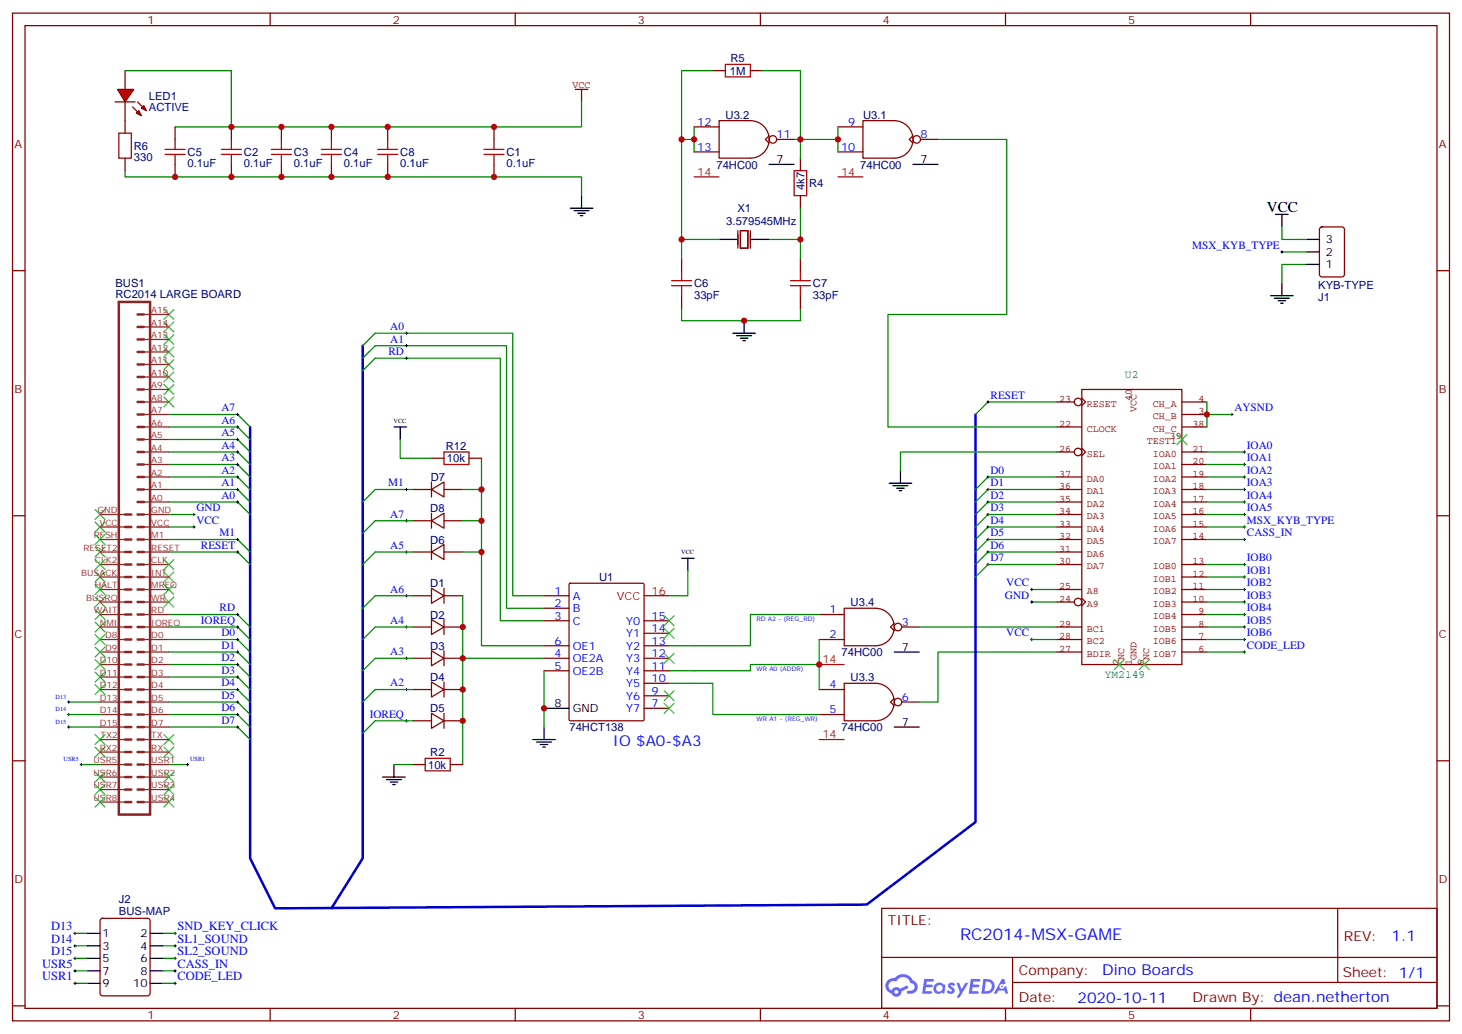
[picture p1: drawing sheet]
<svg xmlns="http://www.w3.org/2000/svg" width="412mm" height="292mm" viewBox="0 0 412 292" stroke-linecap="round" stroke-linejoin="round" font-family="sans-serif">
<g fill="none" stroke="#870000" stroke-width=".35">
<path d="M3.5 3.7h405.4v284.3h-405.4zM7.1 7.2h398.2v277.3h-398.2zM76.2 3.7v3.5M145.3 3.7v3.5M214.5 3.7v3.5M283.6 3.7v3.5M352.8 3.7v3.5M3.5 76.4h3.6M405.3 76.4h3.6M3.5 145.5h3.6M405.3 145.5h3.6M3.5 214.7h3.6"/>
<path d="M405.3 214.7h3.6M248.7 256.3h156.6v28.2h-156.6zM377.3 256.3v20.9M248.7 270.1h156.5M285.6 277.2h119.6M285.6 270.1v14.2M3.5 283.8h3.6M76.2 284.5v3.5M145.3 284.5v3.5M214.5 284.5v3.5M283.6 284.5v3.5M352.8 284.5v3.5"/>
<path d="M405.3 283.8h3.6"/>
</g>
<g fill="#5487ff">
<path d="M267.7 277.5a1.22 1.22 0 0 1 1.7 .2l-.4 .6a.47 .47 0 0 0-.3-.4 .47 .47 0 0 0-.5 .2v.1a1.23 1.23 0 0 1 .8 1.9 1.44 1.44 0 0 1-2-.2l.5-.6 .7 .5a.29 .29 0 0 0 .3-.3 .29 .29 0 0 0-.2-.3 1.04 1.04 0 0 1-.6-1.7z"/>
<path d="M260.7 276.2h2.4l.3 .2-.2 .5-1.8 .1-.1 .8h1.5l.3 .4-.3 .4h-1.6l-.2 1.1h1.7l.2 .3-.2 .3-2.6 .1z"/>
<path d="M273.8 276.2h2.4l.3 .2-.1 .5-1.8 .1-.2 .8h1.6l.3 .4-.4 .4-1.6-.1-.1 1.1 1.7 .1 .2 .3-.2 .3-2.6 .1z"/>
<path d="M282.6 276.2h.7l.3 1.3-.6 .3a.69 .69 0 0 0-1 .3 .69 .69 0 0 0 .4 .9 .69 .69 0 0 0 .9-.6l.5-.2 .6 2.2h-.8l-.2-.9h-1.8l-.5 .9h-.8z"/>
<path d="M269.8 277.3h.8l.6 1.8 1.1-1.8h.9l-2.6 4.2h-.8l.9-1.5z"/>
<path d="M277.4 276.2l-.6 4.2h1.3a2.11 2.11 0 0 0 2.5-2.1 2.11 2.11 0 0 0-2.5-2.1zM278.1 277a1.39 1.39 0 0 1 1.7 1.4 1.39 1.39 0 0 1-1.8 1.2h-.3z"/>
<path d="M263.7 277.8a1.54 1.54 0 0 0-.1 2.2 1.54 1.54 0 0 0 2.2 .1l.6 .3 .3-2.3-.2-.3h-.4a1.49 1.49 0 0 0-2.4 0zM264 278.8a.94 .94 0 0 1 1.8 0 .94 .94 0 0 1-1.8 0z"/>
<path d="M250.4 276.6a2.18 2.18 0 0 0 1.1 3.7 1.44 1.44 0 0 0 1.6 .9 1.44 1.44 0 0 0 1.2-1.4l2-1.1-.5-.7-1.9 1a1.47 1.47 0 0 0-2.4 .4 1.39 1.39 0 0 1-.7-1.9 1.39 1.39 0 0 1 2-.5 2.12 2.12 0 0 1 2.2-1.3 2.12 2.12 0 0 1 1.9 1.7 1.14 1.14 0 0 1 1.1 1.4 1.14 1.14 0 0 1-1.7 .7 .43 .43 0 0 0-.5 .4 .43 .43 0 0 0 .4 .5 1.98 1.98 0 0 0 2.5-1.2 1.98 1.98 0 0 0-1.2-2.6 3.1 3.1 0 0 0-5.3-.6l-.9 .1zM252.3 279.9a.55 .55 0 0 1 1.1 0 .55 .55 0 0 1-1.1 0z"/>
<circle cx="282.6" cy="278.3" r=".26"/>
</g>
<g fill="none" stroke="#870000" stroke-width=".35">
<path d="M116.4 146.9h5.3M116.4 155.8h5.3M121.7 146.9l3.5-2.1v4.2zM121.7 155.8l3.5-2.2v4.3zM121.7 144.8v4.2M121.7 153.6v4.3M125.2 146.9h5.3M125.2 155.8h5.3M116.4 168.1h5.3M116.4 176.9h5.3M121.7 166l3.5 2.1-3.5 2.1zM121.7 174.8l3.5 2.1-3.5 2.1z"/>
<path d="M125.2 168.1h5.3M125.2 176.9h5.3M125.2 166v4.2M125.2 174.8v4.2M153.5 168.1h7M153.5 171.6h7M153.5 175.2h7M160.6 164.7l.3-.1h20.4l.3 .1 .1 38.3-.2 .3-20.6 .1-.3-.2zM181.7 175.2h7M181.7 178.7h7M231.1 173.4h7M238.1 171.6h8.8a5.3 5.3 0 0 1 5.3 5.3 5.3 5.3 0 0 1-5.3 5.3h-8.8z"/>
<path d="M252.2 175.9l-1 1 1 1.1M254.4 176.9h4.9M116.4 185.7h5.3M116.4 194.6h5.3M121.7 183.6l3.5 2.1-3.5 2.2zM121.7 192.4l3.5 2.2-3.5 2.1zM125.2 185.7h5.3M125.2 194.6h5.3M125.2 183.6v4.3M125.2 192.4v4.3M153.5 185.7h7M153.5 189.3h7"/>
<path d="M153.5 182.2h7M181.7 185.7h7M181.7 189.3h7M181.7 182.2h7M181.7 199.8h7M181.7 196.3h7M181.7 192.8h7M231.1 194.6h7M231.1 180.4h7M238.1 192.8h8.8a5.3 5.3 0 0 1 5.3 5.3 5.3 5.3 0 0 1-5.3 5.3h-8.8zM252.2 197l-1 1.1 1 1M254.4 198.1h4.9"/>
<path d="M116.4 203.4h5.3M121.7 201.3l3.5 2.1-3.5 2.1zM125.2 201.3v4.2M125.2 203.4h5.3M231.1 201.6h7"/>
<circle cx="253.3" cy="176.9" r="1.06"/>
<circle cx="253.3" cy="198.1" r="1.06"/>
</g>
<path d="M192.3 157.5h3.5M194 157.5v3.5M153.5 199.8h7M252.2 184h7.1M150.3 208.7h6.3M151.3 209.4h4.3M152.4 210.1h2.1M153.1 210.8h.7M153.5 205.1v3.6M252.2 205.1h7.1" fill="none" stroke="#000" stroke-width=".35"/>
<path d="M181.7 168.1h7M231.1 187.5h7M231.1 208.7h7" fill="none" stroke="#f00" stroke-width=".35"/>
<g fill="none" stroke="#008700" stroke-width=".35">
<path d="M105.8 94l-3.5 3.5M114.7 94h29.9v74.1h8.9M47.6 116.9h19.4l3.6 3.6M102.3 101.1l3.5-3.6h37.1v74.1h10.6M102.3 104.6l3.5-3.5h35.3v74.1h12.4M298.1 113.4h-19.4l-3.5 3.5M47.6 138.1h19.4l3.6 3.5M47.6 120.5h19.4l3.6 3.5M47.6 124h19.4l3.6 3.5M47.6 127.5h19.4l3.6 3.6M47.6 131.1h19.4l3.6 3.5M47.6 134.6h19.4l3.6 3.5"/>
<path d="M135.8 129.3v52.9h17.7M298.1 134.6h-19.4l-3.5 3.5M298.1 138.1h-19.4l-3.5 3.5M47.6 155.8h19.4l3.6 3.5M47.6 141.6h19.4l3.6 3.6M47.6 145.2h7.1M47.6 148.7h7.1M116.4 155.8h-10.6l-3.5 3.5M116.4 146.9h-10.6l-3.5 3.6M130.5 155.8h5.3M130.5 146.9h5.3M298.1 155.8h-19.4l-3.5 3.5"/>
<path d="M298.1 141.6h-19.4l-3.5 3.6M298.1 145.2h-19.4l-3.5 3.5M298.1 148.7h-19.4l-3.5 3.5M298.1 152.2h-19.4l-3.5 3.6M298.1 159.3h-19.4l-3.5 3.5M47.6 176.9h19.4l3.6 3.5M47.6 173.4h19.4l3.6 3.5M116.4 176.9h-10.6l-3.5 3.5M116.4 168.1h-10.6l-3.5 3.5M130.5 168.1v17.6M194 161v7.1h-5.3M231.1 173.4h-19.4v8.8h-23"/>
<path d="M259.3 176.9h38.8M47.6 194.6h19.4l3.6 3.5M47.6 180.4h19.4l3.6 3.6M47.6 184h19.4l3.6 3.5M47.6 187.5h19.4l3.6 3.5M47.6 191h19.4l3.6 3.6M47.6 198.1h19.4l3.6 3.5M116.4 185.7h-10.6l-3.5 3.6M116.4 194.6h-10.6l-3.5 3.5M130.5 185.7h23M130.5 185.7v30M153.5 189.3v15.8"/>
<path d="M188.7 192.8h12.4v8.8h30M231.1 180.4v7.1h-19.4v1.8h-23M231.1 187.5v7.1M298.1 184h-33.5v14.1h-5.3M47.6 201.6h19.4l3.6 3.5M47.6 205.1h19.4l3.6 3.6M116.4 203.4h-10.6l-3.5 3.5"/>
</g>
<g fill="none" stroke="#000" stroke-width=".28">
<path d="M114.3 94h.7M114.3 97.5h.7M114.7 93.7v.7M114.7 97.2v.7M66.7 116.9h.7M67 116.6v.7M114.3 101.1h.7M114.7 100.7v.7M278.3 113.4h.7M278.7 113.1v.7M66.7 138.1h.7M66.7 134.6h.7"/>
<path d="M66.7 131.1h.7M66.7 127.5h.7M66.7 124h.7M66.7 120.5h.7M67 120.1v.7M67 123.6v.8M67 127.2v.7M67 130.7v.7M67 134.2v.7M67 137.8v.7M278.3 138.1h.7M278.3 134.6h.7"/>
<path d="M278.7 134.2v.7M278.7 137.8v.7M54.3 145.2h.7M54.3 148.7h.7M54.7 144.8v.7M54.7 148.3v.7M66.7 155.8h.7M66.7 141.6h.7M67 141.3v.7M67 155.4v.7M114.3 146.9h.7M114.3 155.8h.7"/>
<path d="M114.7 146.6v.7M114.7 155.4v.7M278.3 155.8h.7M278.3 141.6h.7M278.3 145.2h.7M278.3 148.7h.7M278.3 152.2h.7M278.3 159.3h.7M278.7 141.3v.7M278.7 144.8v.7M278.7 148.3v.7M278.7 151.9v.7"/>
<path d="M278.7 155.4v.7M278.7 158.9v.7M66.7 176.9h.7M66.7 173.4h.7M67 173v.7M67 176.6v.7M114.3 168.1h.7M114.3 176.9h.7M114.7 167.7v.8M114.7 176.6v.7M66.7 194.6h.7M66.7 180.4h.7"/>
<path d="M66.7 184h.7M66.7 187.5h.7M66.7 191h.7M66.7 198.1h.7M67 180.1v.7M67 183.6v.7M67 187.1v.8M67 190.7v.7M67 194.2v.7M67 197.7v.7M114.3 185.7h.7M114.3 194.6h.7"/>
<path d="M114.7 185.4v.7M114.7 194.2v.7M66.7 205.1h.7M66.7 201.6h.7M67 201.3v.7M67 204.8v.7M114.3 203.4h.7M114.7 203v.7"/>
</g>
<g fill="none" stroke="#3c3" stroke-width=".35">
<path d="M46.2 97.9l2.8 2.8M46.2 94.4l2.8 2.8M46.2 90.8l2.8 2.9M46.2 87.3l2.8 2.8M49 97.9l-2.8 2.8M49 94.4l-2.8 2.8M49 90.8l-2.8 2.9M49 87.3l-2.8 2.8M46.2 112l2.8 2.8M46.2 108.5l2.8 2.8M46.2 105l2.8 2.8M46.2 101.4l2.8 2.8"/>
<path d="M49 112l-2.8 2.8M49 108.5l-2.8 2.8M49 105l-2.8 2.8M49 101.4l-2.8 2.8M46.2 164.9l2.8 2.8M46.2 161.4l2.8 2.8M49 164.9l-2.8 2.8M49 161.4l-2.8 2.8M187.3 177.3l2.8 2.8M187.3 173.7l2.8 2.9M190.1 177.3l-2.8 2.8M190.1 173.7l-2.8 2.9"/>
<path d="M187.3 198.4l2.8 2.9M187.3 194.9l2.8 2.8M187.3 184.3l2.8 2.8M190.1 198.4l-2.8 2.9M190.1 194.9l-2.8 2.8M190.1 184.3l-2.8 2.8M46.2 210.8l2.8 2.8M46.2 207.3l2.8 2.8M49 210.8l-2.8 2.8M49 207.3l-2.8 2.8M46.2 221.4l2.8 2.8M49 221.4l-2.8 2.8"/>
</g>
<path d="M102.3 97.5v144.7l-8.8 14.1M275.2 116.9v115.1l-30.7 23.2-166.9 1.1-7-14.1v-121.7" fill="none" stroke="#00c" stroke-width=".71"/>
<circle cx="319.3" cy="187.5" r=".18" fill="#850000"/>
<path d="M333.4 138.1h7M333.4 134.6h7M333.4 159.3h7M333.4 152.2h7M333.4 148.7h7M333.4 145.2h7M333.4 141.6h7M333.4 169.9h7M333.4 166.3h7M333.4 162.8h7" fill="none" stroke="#850000" stroke-width=".35"/>
<circle cx="315.7" cy="187.5" r=".18" fill="#850000"/>
<g fill="none" stroke="#850000" stroke-width=".35">
<path d="M298.1 113.4h4.9M305.2 112.4l1 1-1 1.1M333.4 116.9h7M298.1 127.5h4.9M298.1 120.5h7.1M298.1 138.1h7.1M298.1 134.6h7.1M305.2 126.5l1 1-1 1.1M333.4 131.1h7M333.4 127.5h7M333.4 120.5h7M298.1 159.3h7.1"/>
<path d="M298.1 155.8h7.1M298.1 152.2h7.1M298.1 148.7h7.1M298.1 145.2h7.1M298.1 141.6h7.1M298.1 169.9h4.9M298.1 166.3h7.1M298.1 176.9h7.1M305.2 168.8l1 1.1-1 1M298.1 184h7.1M298.1 180.4h7.1"/>
<circle cx="304.1" cy="113.4" r="1.06"/>
<circle cx="304.1" cy="127.5" r="1.06"/>
<circle cx="304.1" cy="169.9" r="1.06"/>
</g>
<circle cx="333.4" cy="124" r=".18" fill="#850000"/>
<path d="M333.4 113.4h7" fill="none" stroke="#850000" stroke-width=".35"/>
<g fill="#850000">
<circle cx="319.3" cy="109.9" r=".18"/>
<circle cx="322.8" cy="187.5" r=".18"/>
</g>
<path d="M162.3 25.2h3.5M164 25.2v3.6M305.2 109.9h28.2v77.6h-28.2zM333.4 176.9h7M333.4 173.4h7M333.4 184h7M333.4 180.4h7" fill="none" stroke="#850000" stroke-width=".35"/>
<path d="M164 28.8v7h-114.6M264.6 39.3h19.4v49.4h-33.5v31.8h47.6M35.3 48.2v1.7h128.7v5.3M361.6 71.1h7.1M368.7 74.6h-7.1v5.3M105.8 94h8.9M291 169.9h7.1M291 166.3h7.1M291 180.4h7.1M47.6 215.7h5.3" fill="none" stroke="#008700" stroke-width=".35"/>
<g fill="none" stroke="#000" stroke-width=".28">
<path d="M361.2 71.1h.7M361.6 70.7v.7M350.7 148.7h.7M350.7 152.2h.7M351 148.3v.7M351 151.9v.7M290.7 169.9h.7M290.7 166.3h.7M291 166v.7M291 169.5v.7M290.7 180.4h.7M291 180.1v.7"/>
<path d="M350.7 184h.7M351 183.6v.7M52.6 215.7h.7M52.9 215.4v.7"/>
</g>
<g fill="none" stroke="#000" stroke-width=".35">
<path d="M160.9 58.7h6.3M161.9 59.4h4.3M164 55.2v3.5M163 60.1h2.1M163.7 60.9h.7M361.6 79.9v3.5M358.4 83.4h6.4M359.5 84.1h4.2M360.5 84.8h2.2M361.2 85.5h.7M250.8 136.3h6.4M251.9 137.1h4.2"/>
<path d="M252.9 137.8h2.2M253.6 138.5h.8M254 132.8v3.5"/>
</g>
<g fill="none" stroke="#3c3" stroke-width=".35">
<path d="M332 122.6l2.8 2.8M334.8 122.6l-2.8 2.8M26.8 154.3l2.8 2.9M26.8 150.8l2.8 2.8M26.8 147.3l2.8 2.8M26.8 143.8l2.8 2.8M29.6 154.3l-2.8 2.9M29.6 150.8l-2.8 2.8M29.6 147.3l-2.8 2.8M29.6 143.8l-2.8 2.8M26.8 161.4l2.8 2.8M26.8 164.9l2.8 2.8"/>
<path d="M26.8 168.5l2.8 2.8M26.8 172l2.8 2.8M26.8 175.5l2.8 2.8M29.6 161.4l-2.8 2.8M29.6 164.9l-2.8 2.8M29.6 168.5l-2.8 2.8M29.6 172l-2.8 2.8M29.6 175.5l-2.8 2.8M26.8 189.6l2.8 2.8M26.8 193.1l2.8 2.9M29.6 189.6l-2.8 2.8M29.6 193.1l-2.8 2.9"/>
<path d="M26.8 207.3l2.8 2.8M26.8 210.8l2.8 2.8M26.8 217.8l2.8 2.9M29.6 207.3l-2.8 2.8M29.6 210.8l-2.8 2.8M29.6 217.8l-2.8 2.9M26.8 221.4l2.8 2.8M29.6 221.4l-2.8 2.8"/>
</g>
<g fill="none" stroke="#a10000" stroke-width=".35">
<path d="M33.5 37.6h3.5v7h-3.5zM49.4 39.3v2.9M65.3 39.3v2.9M79.4 39.3v2.9M93.5 39.3v2.9M46.6 43.6h5.6M46.6 42.2h5.6M49.4 43.6v2.8M62.4 43.6h5.7M62.4 42.2h5.7M65.3 43.6v2.8M76.6 43.6h5.6"/>
<path d="M76.6 42.2h5.6M79.4 43.6v2.8M90.7 43.6h5.6M90.7 42.2h5.6M93.5 43.6v2.8"/>
</g>
<path d="M35.3 34v3.6M49.4 35.8v3.5M65.3 35.8v3.5M79.4 35.8v3.5M93.5 35.8v3.5M35.3 44.6v3.6M49.4 46.4v3.5M65.3 46.4v3.5M79.4 46.4v3.5M93.5 46.4v3.5" fill="none" stroke="#870000" stroke-width=".35"/>
<g fill="#f00" stroke="#870000" stroke-width=".35">
<path d="M33.2 25.2h4.5l-2.4 3.6z"/>
<path d="M32.5 28.8h5.6z"/>
</g>
<g fill="#870000" stroke="#870000" stroke-width=".35">
<path d="M38.8 28.8l1.4 1.4z"/>
<path d="M37.4 30.2l1.4 1.4z"/>
</g>
<g fill="#f00" stroke="#870000" stroke-width=".35">
<path d="M40.6 29.8l.7 1.4-1.4-.7z"/>
<path d="M38.5 31.9l.7-.7 .7 1.4z"/>
</g>
<g fill="none" stroke="#870000" stroke-width=".35">
<path d="M35.3 19.9v5.3M201.1 19.9h3.5M211.7 19.9h3.5M35.3 28.8v5.2M109.4 35.8v3.5M139.3 35.8v3.5M195.8 35.8h7M202.8 34h8.9a5.3 5.3 0 0 1 5.3 5.3 5.3 5.3 0 0 1-5.3 5.3h-8.9zM217 38.3l-1.1 1 1.1 1.1M219.1 39.3h4.9M236.4 35.8h7M243.4 34h8.8a5.3 5.3 0 0 1 5.3 5.3 5.3 5.3 0 0 1-5.3 5.3h-8.8z"/>
<path d="M257.5 38.3l-1 1 1 1.1M259.6 39.3h5M109.4 46.4v3.5M139.3 46.4v3.5M195.8 42.9h7M225.8 44.6v3.6M225.8 55.2v3.5M236.4 42.9h7M192.3 72.8v3.6M208.1 65.1v4.9M208.8 65.1h2.2v4.9h-2.2zM211.7 65.1v4.9"/>
<path d="M225.8 72.8v3.6M372.4 64.2l.5-.2h5.6l.7 .5v12.9l-.4 .7h-5.9l-.7-.4v-13zM192.3 83.4v3.6M225.8 83.4v3.6M116.4 138.1h5.3M121.7 138.1l3.5-2.1v4.2zM121.7 136v4.2M121.7 129.3h3.5M125.2 138.1h5.3M132.3 129.3h3.5M116.4 215.7h3.5M127 215.7h3.5"/>
<path d="M28.5 259.3l.4-.2h12.7l.7 .4v20.8l-.4 .6-13 .1-.6-.5-.1-20.7z"/>
<circle cx="218" cy="39.3" r="1.06"/>
<circle cx="258.6" cy="39.3" r="1.06"/>
</g>
<g fill="none" stroke="#008700" stroke-width=".35">
<path d="M35.3 19.9h30v15.9M201.1 19.9h-8.8v19.4M215.2 19.9h10.6v19.4h10.6M195.8 35.8v7.1M195.8 39.3h-3.5v28.3M224 39.3h1.8v5.3M236.4 35.8v7.1M225.8 58.7v8.9M202.8 67.6h-10.5v5.2M217 67.6h8.8v5.2M361.6 64v3.6h7.1M192.3 87v3.5h33.5v-3.5"/>
<path d="M340.4 113.4v7.1M340.4 116.9h7.1M112.9 124v5.3h8.8M116.4 138.1h-10.6l-3.5 3.5M130.5 138.1h5.3M298.1 127.5h-44.1v5.3M340.4 127.5h10.6M340.4 131.1h10.6M340.4 134.6h10.6M340.4 138.1h10.6M47.6 152.2h19.4l3.6 3.6M340.4 141.6h10.6"/>
<path d="M340.4 145.2h10.6M340.4 148.7h10.6M340.4 152.2h10.6M340.4 159.3h10.6M340.4 162.8h10.6M340.4 166.3h10.6M340.4 169.9h10.6M340.4 173.4h10.6M340.4 176.9h10.6M19.4 198.1h8.8M340.4 180.4h10.6M340.4 184h10.6"/>
<path d="M19.4 201.6h8.8M19.4 205.1h8.8M22.9 215.7h5.3M111.1 215.7h5.3M21.2 263.3h3.5M21.2 266.9h3.5M21.2 270.4h3.5M21.2 273.9h3.5M21.2 277.5h3.5M45.9 263.3h3.5M45.9 266.9h3.5M45.9 270.4h3.5"/>
<path d="M45.9 273.9h3.5M45.9 277.5h3.5"/>
</g>
<g fill="none" stroke="#000" stroke-width=".28">
<path d="M347.1 116.9h.7M347.5 116.6v.7M114.3 138.1h.7M114.7 137.8v.7M350.7 127.5h.7M350.7 131.1h.7M350.7 134.6h.7M350.7 138.1h.7M351 127.2v.7M351 130.7v.7M351 134.2v.7M351 137.8v.7"/>
<path d="M66.7 152.2h.7M67 151.9v.7M350.7 141.6h.7M350.7 145.2h.7M350.7 159.3h.7M351 141.3v.7M351 144.8v.7M351 158.9v.7M350.7 162.8h.7M350.7 166.3h.7M350.7 169.9h.7M350.7 173.4h.7"/>
<path d="M350.7 176.9h.7M351 162.5v.7M351 166v.7M351 169.5v.7M351 173v.7M351 176.6v.7M19 198.1h.8M19.4 197.7v.7M350.7 180.4h.7M351 180.1v.7M19 205.1h.8M19 201.6h.8"/>
<path d="M19.4 201.3v.7M19.4 204.8v.7M22.6 215.7h.7M22.9 215.4v.7M20.8 266.9h.7M20.8 270.4h.7M20.8 263.3h.7M20.8 273.9h.7M20.8 277.5h.7M21.2 263v.7M21.2 266.5v.7M21.2 270.1v.7"/>
<path d="M21.2 273.6v.7M21.2 277.1v.7M49 266.9h.7M49 270.4h.7M49 263.3h.7M49 273.9h.7M49 277.5h.7M49.4 263v.7M49.4 266.5v.7M49.4 270.1v.7M49.4 273.6v.7M49.4 277.1v.7"/>
</g>
<g fill="none" stroke="#a10000" stroke-width=".35">
<path d="M204.6 18.2h7.1v3.5h-7.1zM109.4 39.3v2.9M139.3 39.3v2.9M106.5 43.6h5.7M106.5 42.2h5.7M109.4 43.6v2.8M136.5 43.6h5.7M136.5 42.2h5.7M139.3 43.6v2.8M224 48.2h3.5v7h-3.5zM189.4 79.2h5.7M192.3 76.4v2.8"/>
<path d="M223 79.2h5.6M225.8 76.4v2.8M189.4 80.6h5.7M192.3 80.6v2.8M223 80.6h5.6M225.8 80.6v2.8M125.2 127.5h7.1v3.6h-7.1zM119.9 214h7.1v3.5h-7.1z"/>
</g>
<g fill="none" stroke="#8c2424" stroke-width=".71">
<path d="M33.5 85.2h8.8v144.6h-8.8zM38.8 95.8h1.8M38.8 92.3h1.8M38.8 88.7h1.8M38.8 99.3h1.8M38.8 102.8h1.8M38.8 106.4h1.8M38.8 109.9h1.8M38.8 113.4h1.8M38.8 116.9h1.8M38.8 120.5h1.8M38.8 131.1h1.8"/>
<path d="M38.8 127.5h1.8M38.8 124h1.8M38.8 138.1h1.8M38.8 134.6h1.8M35.3 145.2h1.7M35.3 148.7h1.7M35.3 152.2h1.7M35.3 155.8h1.7M35.3 159.3h1.7M38.8 141.6h1.8M38.8 145.2h1.8M38.8 148.7h1.8"/>
<path d="M38.8 152.2h1.8M38.8 155.8h1.8M38.8 159.3h1.8M35.3 166.3h1.7M35.3 162.8h1.7M35.3 173.4h1.7M35.3 169.9h1.7M35.3 176.9h1.7M38.8 166.3h1.8M38.8 162.8h1.8M38.8 173.4h1.8M38.8 169.9h1.8"/>
<path d="M38.8 176.9h1.8M35.3 180.4h1.7M35.3 184h1.7M35.3 187.5h1.7M35.3 191h1.7M35.3 198.1h1.7M35.3 194.6h1.7M38.8 180.4h1.8M38.8 184h1.8M38.8 187.5h1.8M38.8 191h1.8M38.8 198.1h1.8"/>
<path d="M38.8 194.6h1.8M35.3 201.6h1.7M35.3 208.7h1.7M35.3 205.1h1.7M35.3 212.2h1.7M35.3 215.7h1.7M35.3 219.3h1.7M38.8 201.6h1.8M38.8 208.7h1.8M38.8 205.1h1.8M38.8 212.2h1.8M38.8 215.7h1.8"/>
<path d="M38.8 219.3h1.8M35.3 222.8h1.7M35.3 226.3h1.7M38.8 222.8h1.8M38.8 226.3h1.8"/>
</g>
<g fill="none" stroke="#8c2424" stroke-width=".35">
<path d="M40.6 88.7h7M40.6 92.3h7M40.6 95.8h7M40.6 99.3h7M40.6 102.8h7M40.6 106.4h7M40.6 109.9h7M40.6 113.4h7M40.6 116.9h7M40.6 120.5h7M40.6 124h7M40.6 127.5h7"/>
<path d="M40.6 131.1h7M40.6 134.6h7M40.6 138.1h7M28.2 145.2h7.1M28.2 148.7h7.1M28.2 152.2h7.1M28.2 155.8h7.1M28.2 159.3h7.1M40.6 141.6h7M40.6 145.2h7M40.6 148.7h7M40.6 152.2h7"/>
<path d="M40.6 155.8h7M40.6 159.3h7M28.2 162.8h7.1M28.2 166.3h7.1M28.2 169.9h7.1M28.2 173.4h7.1M28.2 176.9h7.1M40.6 162.8h7M40.6 166.3h7M40.6 169.9h7M40.6 173.4h7M40.6 176.9h7"/>
<path d="M28.2 180.4h7.1M28.2 184h7.1M28.2 187.5h7.1M28.2 191h7.1M28.2 194.6h7.1M28.2 198.1h7.1M40.6 180.4h7M40.6 184h7M40.6 187.5h7M40.6 191h7M40.6 194.6h7M40.6 198.1h7"/>
<path d="M28.2 201.6h7.1M28.2 205.1h7.1M28.2 208.7h7.1M28.2 212.2h7.1M28.2 215.7h7.1M28.2 219.3h7.1M40.6 201.6h7M40.6 205.1h7M40.6 208.7h7M40.6 212.2h7M40.6 215.7h7M40.6 219.3h7"/>
<path d="M28.2 222.8h7.1M28.2 226.3h7.1M40.6 222.8h7M40.6 226.3h7"/>
</g>
<g fill="none" stroke="#3c3" stroke-width=".35">
<path d="M26.8 157.9l2.8 2.8M29.6 157.9l-2.8 2.8M46.2 157.9l2.8 2.8M49 157.9l-2.8 2.8M26.8 179l2.8 2.9M29.6 179l-2.8 2.9M46.2 168.5l2.8 2.8M49 168.5l-2.8 2.8M26.8 182.6l2.8 2.8M26.8 186.1l2.8 2.8M29.6 182.6l-2.8 2.8M29.6 186.1l-2.8 2.8"/>
<path d="M314.3 186.1l2.8 2.8M317.1 186.1l-2.8 2.8M321.4 186.1l2.8 2.8M324.2 186.1l-2.8 2.8M46.2 217.8l2.8 2.9M49 217.8l-2.8 2.9M26.8 224.9l2.8 2.8M29.6 224.9l-2.8 2.8M46.2 224.9l2.8 2.8M49 224.9l-2.8 2.8"/>
</g>
<g fill="none" stroke="#000" stroke-width=".35">
<path d="M217 46.4h7M257.5 46.4h7.1M202.8 67.6h5M212 67.6h5M359.8 60.5h3.6M361.6 60.5v3.5M368.7 67.6h3.5M368.7 74.6h3.5M368.7 71.1h3.5M206.7 94h6.4M207.8 94.7h4.2M208.8 95.4h2.2"/>
<path d="M209.5 96.1h.8M209.9 90.5v3.5M111.1 120.5h3.6M112.9 120.5v3.5M107.9 219.3h6.4M109 220h4.2M111.1 215.7v3.6M110.1 220.7h2.1M110.8 221.4h.7M24.7 263.3h3.5M24.7 266.9h3.5M24.7 270.4h3.5"/>
<path d="M24.7 273.9h3.5M24.7 277.5h3.5M42.3 263.3h3.6M42.3 266.9h3.6M42.3 270.4h3.6M42.3 273.9h3.6M42.3 277.5h3.6"/>
</g>
<path d="M195.8 49.9h7M236.4 49.9h7" fill="none" stroke="#f00" stroke-width=".35"/>
<g fill="#c00">
<circle cx="130.5" cy="176.9" r=".88"/>
<circle cx="130.5" cy="185.7" r=".88"/>
<circle cx="130.5" cy="194.6" r=".88"/>
<circle cx="130.5" cy="203.4" r=".88"/>
<circle cx="135.8" cy="155.8" r=".88"/>
<circle cx="231.1" cy="187.5" r=".88"/>
<circle cx="79.4" cy="35.8" r=".88"/>
<circle cx="93.5" cy="35.8" r=".88"/>
<circle cx="65.3" cy="35.8" r=".88"/>
<circle cx="65.3" cy="49.9" r=".88"/>
<circle cx="79.4" cy="49.9" r=".88"/>
<circle cx="93.5" cy="49.9" r=".88"/>
<circle cx="49.4" cy="49.9" r=".88"/>
<circle cx="135.8" cy="146.9" r=".88"/>
<circle cx="109.4" cy="49.9" r=".88"/>
<circle cx="109.4" cy="35.8" r=".88"/>
<circle cx="139.3" cy="49.9" r=".88"/>
<circle cx="139.3" cy="35.8" r=".88"/>
<circle cx="340.4" cy="116.9" r=".88"/>
<circle cx="209.9" cy="90.5" r=".88"/>
<circle cx="192.3" cy="67.6" r=".88"/>
<circle cx="192.3" cy="39.3" r=".88"/>
<circle cx="236.4" cy="39.3" r=".88"/>
<circle cx="195.8" cy="39.3" r=".88"/>
<circle cx="225.8" cy="67.6" r=".88"/>
<circle cx="225.8" cy="39.3" r=".88"/>
<circle cx="135.8" cy="138.1" r=".88"/>
<circle cx="153.5" cy="199.8" r=".88"/>
</g>
<text font-size="4.6" fill="#00f" x="270.8" y="265.3">RC2014-MSX-GAME</text>
<text font-size="4.2" x="357.4" y="59.8">VCC</text>
<g font-size="4.2" fill="#00f">
<text x="172.9" y="210.4">IO $A0-$A3</text>
<text x="392.5" y="265.6">1.1</text>
<text x="310.9" y="275.1">Dino Boards</text>
<text x="304" y="282.9">2020-10-11</text>
</g>
<g font-size="3.9" fill="#800">
<text x="250.5" y="260.9">TITLE:</text>
<text x="379.1" y="265.6">REV:</text>
<text x="287.4" y="275.1">Company:</text>
<text x="378.7" y="275.7">Sheet: 1/1</text>
<text x="287.4" y="282.8">Date:</text>
<text x="336.4" y="282.8">Drawn By: dean.netherton</text>
</g>
<g font-size="3.5" fill="#00f">
<text x="14.4" y="262.5">D13</text>
<text x="50.1" y="262.5">SND_KEY_CLICK</text>
<text x="14.4" y="266">D14</text>
<text x="14.4" y="269.5">D15</text>
<text x="50.1" y="266">SL1_SOUND</text>
<text x="50.1" y="269.5">SL2_SOUND</text>
<text x="11.9" y="273.1">USR5</text>
<text x="50.1" y="273.1">CASS_IN</text>
<text x="11.9" y="276.6">USR1</text>
<text x="50.1" y="276.6">CODE_LED</text>
</g>
<g font-size="3.2" fill="#800">
<text x="41.6" y="6.7">1</text>
<text x="110.8" y="6.7">2</text>
<text x="179.9" y="6.7">3</text>
<text x="249.1" y="6.7">4</text>
<text x="318.2" y="6.7">5</text>
<text x="4.1" y="41.8">A</text>
<text x="405.9" y="41.8">A</text>
<text x="4.1" y="110.9">B</text>
<text x="405.9" y="110.9">B</text>
<text x="4.1" y="180.1">C</text>
<text x="405.9" y="180.1">C</text>
<text x="4.1" y="249.2">D</text>
<text x="405.9" y="249.2">D</text>
<text x="41.6" y="287.5">1</text>
<text x="110.8" y="287.5">2</text>
<text x="179.9" y="287.5">3</text>
<text x="249.1" y="287.5">4</text>
<text x="318.2" y="287.5">5</text>
</g>
<g font-size="3.2" fill="#000080">
<text x="206" y="17.5">R5</text>
<text x="205.9" y="21">1M</text>
<text x="42" y="28.1">LED1</text>
<text x="42" y="31.3">ACTIVE</text>
<text x="204.7" y="33.5">U3.2</text>
<text x="243.5" y="33.5">U3.1</text>
<text x="37.7" y="45.4">330</text>
<text x="37.8" y="42.2">R6</text>
<text x="52.9" y="47.2">0.1uF</text>
<text x="52.9" y="44">C5</text>
<text x="68.8" y="47.2">0.1uF</text>
<text x="68.8" y="44">C2</text>
<text x="82.9" y="47.2">0.1uF</text>
<text x="82.9" y="44">C3</text>
<text x="97" y="47.2">0.1uF</text>
<text x="97" y="44">C4</text>
<text x="112.9" y="47.2">0.1uF</text>
<text x="112.9" y="44">C8</text>
<text x="142.9" y="47.2">0.1uF</text>
<text x="142.9" y="44">C1</text>
<text x="202.1" y="47.6">74HC00</text>
<text x="242.7" y="47.6">74HC00</text>
<text x="226.9" y="53.7" transform="rotate(-90 226.9 53.7)">4k7</text>
<text x="228.2" y="52.8">R4</text>
<text x="208" y="59.9">X1</text>
<text x="204.9" y="63.4">3.579545MHz</text>
<text x="32.6" y="81">BUS1</text>
<text x="195.8" y="81.1">C6</text>
<text x="229.3" y="81.1">C7</text>
<text x="371.9" y="81.7">KYB-TYPE</text>
<text x="32.6" y="84.1">RC2014 LARGE BOARD</text>
<text x="195.8" y="84.2">33pF</text>
<text x="229.3" y="84.2">33pF</text>
<text x="371.9" y="84.8">J1</text>
<text x="125.7" y="126.9">R12</text>
<text x="126.1" y="130.4">10k</text>
<text x="121.5" y="135.7">D7</text>
<text x="121.4" y="144.6">D8</text>
<text x="121.4" y="153.4">D6</text>
<text x="121.4" y="165.7">D1</text>
<text x="169" y="164">U1</text>
<text x="239.9" y="171">U3.4</text>
<text x="121.4" y="174.5">D2</text>
<text x="121.4" y="183.4">D3</text>
<text x="237.4" y="185.2">74HC00</text>
<text x="121.4" y="192.2">D4</text>
<text x="239.9" y="192.2">U3.3</text>
<text x="121.4" y="201">D5</text>
<text x="160.6" y="206.3">74HCT138</text>
<text x="237.4" y="206.3">74HC00</text>
<text x="121.4" y="213.3">R2</text>
<text x="120.8" y="216.9">10k</text>
<text x="33.5" y="254.9">J2</text>
<text x="33.5" y="258.1">BUS-MAP</text>
</g>
<g font-size="3.2" fill="#00f">
<text x="196.7" y="35.5">12</text>
<text x="239.3" y="35.5">9</text>
<text x="219.1" y="39">11</text>
<text x="259.6" y="39">8</text>
<text x="196.7" y="42.5">13</text>
<text x="237.3" y="42.5">10</text>
<text x="336.3" y="70.2">MSX_KYB_TYPE</text>
<text x="110.1" y="93.1">A0</text>
<text x="109.6" y="100.2">RD</text>
<text x="110.1" y="96.7">A1</text>
<text x="279.4" y="112.5">RESET</text>
<text x="62.4" y="119.6">A6</text>
<text x="62.4" y="116.1">A7</text>
<text x="348.2" y="116.1">AYSND</text>
<text x="62.4" y="123.1">A5</text>
<text x="62.4" y="130.2">A3</text>
<text x="62.4" y="126.6">A4</text>
<text x="351.7" y="126.6">IOA0</text>
<text x="351.7" y="130.2">IOA1</text>
<text x="62.4" y="137.2">A1</text>
<text x="62.4" y="133.7">A2</text>
<text x="109.5" y="137.2">M1</text>
<text x="279.4" y="133.7">D0</text>
<text x="279.4" y="137.2">D1</text>
<text x="351.7" y="133.7">IOA2</text>
<text x="351.7" y="137.2">IOA3</text>
<text x="62.4" y="140.8">A0</text>
<text x="279.4" y="140.8">D2</text>
<text x="351.7" y="140.8">IOA4</text>
<text x="55.4" y="144.3">GND</text>
<text x="55.4" y="147.8">VCC</text>
<text x="110.1" y="146">A7</text>
<text x="279.4" y="144.3">D3</text>
<text x="279.4" y="147.8">D4</text>
<text x="351.7" y="147.8">MSX_KYB_TYPE</text>
<text x="351.7" y="144.3">IOA5</text>
<text x="56.7" y="154.9">RESET</text>
<text x="61.9" y="151.3">M1</text>
<text x="110.1" y="154.9">A5</text>
<text x="279.4" y="151.3">D5</text>
<text x="279.4" y="154.9">D6</text>
<text x="351.7" y="151.3">CASS_IN</text>
<text x="279.4" y="158.4">D7</text>
<text x="351.7" y="158.4">IOB0</text>
<text x="351.7" y="161.9">IOB1</text>
<text x="110.1" y="167.2">A6</text>
<text x="156.4" y="167.7">1</text>
<text x="283.9" y="165.5">VCC</text>
<text x="351.7" y="165.5">IOB2</text>
<text x="61.9" y="172.5">RD</text>
<text x="156.4" y="171.3">2</text>
<text x="161.6" y="169.2">A</text>
<text x="161.6" y="172.7">B</text>
<text x="234" y="173">1</text>
<text x="283.5" y="169">GND</text>
<text x="351.7" y="169">IOB3</text>
<text x="351.7" y="172.5">IOB4</text>
<text x="56.7" y="176">IOREQ</text>
<text x="62.4" y="179.6">D0</text>
<text x="110.1" y="176">A4</text>
<text x="156.4" y="174.8">3</text>
<text x="161.6" y="176.2">C</text>
<text x="176.7" y="179.7">Y1</text>
<text x="176.7" y="176.2">Y0</text>
<text x="183.8" y="178.3">14</text>
<text x="183.8" y="174.8">15</text>
<text x="254.4" y="176.6">3</text>
<text x="283.9" y="179.6">VCC</text>
<text x="351.7" y="176">IOB5</text>
<text x="351.7" y="179.6">IOB6</text>
<text x="62.4" y="183.1">D1</text>
<text x="110.1" y="184.9">A3</text>
<text x="156.4" y="185.4">4</text>
<text x="156.4" y="181.9">6</text>
<text x="161.6" y="183.3">OE1</text>
<text x="176.7" y="183.3">Y2</text>
<text x="183.8" y="185.4">12</text>
<text x="183.8" y="181.9">13</text>
<text x="234" y="180.1">2</text>
<text x="351.7" y="183.1">CODE_LED</text>
<text x="62.4" y="186.6">D2</text>
<text x="62.4" y="190.1">D3</text>
<text x="156.4" y="188.9">5</text>
<text x="161.6" y="186.8">OE2A</text>
<text x="161.6" y="190.3">OE2B</text>
<text x="176.7" y="190.3">Y4</text>
<text x="176.7" y="186.8">Y3</text>
<text x="183.8" y="188.9">11</text>
<text x="62.4" y="193.7">D4</text>
<text x="62.4" y="197.2">D5</text>
<text x="110.1" y="193.7">A2</text>
<text x="176.7" y="197.4">Y6</text>
<text x="176.7" y="193.9">Y5</text>
<text x="183.8" y="196">9</text>
<text x="183.8" y="192.4">10</text>
<text x="234" y="194.2">4</text>
<text x="254.4" y="197.7">6</text>
<text x="62.4" y="200.7">D6</text>
<text x="104.3" y="202.5">IOREQ</text>
<text x="176.7" y="200.9">Y7</text>
<text x="183.8" y="199.5">7</text>
<text x="234" y="201.3">5</text>
<text x="62.4" y="204.3">D7</text>
</g>
<g font-size="3.2">
<text x="219.1" y="46">7</text>
<text x="259.6" y="46">7</text>
<text x="373.9" y="68.6">3</text>
<text x="373.9" y="75.7">1</text>
<text x="373.9" y="72.1">2</text>
<text x="254.4" y="183.6">7</text>
<text x="156.4" y="199.5">8</text>
<text x="161.6" y="200.9">GND</text>
<text x="254.4" y="204.8">7</text>
<text x="28.9" y="264.4">1</text>
<text x="28.9" y="267.9">3</text>
<text x="39.6" y="264.4">2</text>
<text x="39.6" y="267.9">4</text>
<text x="28.9" y="271.5">5</text>
<text x="28.9" y="275">7</text>
<text x="39.6" y="271.5">6</text>
<text x="39.6" y="275">8</text>
<text x="28.9" y="278.5">9</text>
<text x="37.6" y="278.5">10</text>
</g>
<g font-size="3.2" fill="#f00">
<text x="196.7" y="49.6">14</text>
<text x="237.3" y="49.6">14</text>
<text x="183.8" y="167.7">16</text>
<text x="174" y="169.2">VCC</text>
<text x="232" y="187.1">14</text>
<text x="232" y="208.3">14</text>
</g>
<g font-size="3.2" fill="#008484">
<text x="317.3" y="106.6">U2</text>
<text x="311.6" y="191.2">YM2149</text>
</g>
<g font-size="2.8" fill="#840000">
<text x="161.5" y="24.8">VCC</text>
<text x="298.8" y="113.4">23</text>
<text x="319.2" y="113.3" transform="rotate(-90 319.2 113.3)">40</text>
<text x="338" y="113.4">4</text>
<text x="306.6" y="114.7">RESET</text>
<text x="320.6" y="116.4" transform="rotate(-90 320.6 116.4)">VCC</text>
<text x="325.2" y="118.3">CH_B</text>
<text x="325.2" y="114.7">CH_A</text>
<text x="338" y="116.9">3</text>
<text x="298.8" y="120.4">22</text>
<text x="306.6" y="121.8">CLOCK</text>
<text x="323.5" y="125.3">TEST1</text>
<text x="325.2" y="121.8">CH_C</text>
<text x="330" y="124">39</text>
<text x="336.3" y="120.4">38</text>
<text x="298.8" y="127.5">26</text>
<text x="306.6" y="128.9">SEL</text>
<text x="325.2" y="128.9">IOA0</text>
<text x="336.3" y="131">20</text>
<text x="336.3" y="127.5">21</text>
<text x="298.8" y="134.5">37</text>
<text x="306.6" y="135.9">DA0</text>
<text x="325.2" y="135.9">IOA2</text>
<text x="325.2" y="132.4">IOA1</text>
<text x="336.3" y="134.5">19</text>
<text x="298.8" y="141.6">35</text>
<text x="298.8" y="138.1">36</text>
<text x="306.6" y="143">DA2</text>
<text x="306.6" y="139.4">DA1</text>
<text x="325.2" y="143">IOA4</text>
<text x="325.2" y="139.4">IOA3</text>
<text x="336.3" y="141.6">17</text>
<text x="336.3" y="138.1">18</text>
<text x="298.8" y="148.7">33</text>
<text x="298.8" y="145.1">34</text>
<text x="306.6" y="146.5">DA3</text>
<text x="325.2" y="146.5">IOA5</text>
<text x="336.3" y="148.7">15</text>
<text x="336.3" y="145.1">16</text>
<text x="298.8" y="155.7">31</text>
<text x="298.8" y="152.2">32</text>
<text x="306.6" y="153.5">DA5</text>
<text x="306.6" y="150">DA4</text>
<text x="325.2" y="153.5">IOA7</text>
<text x="325.2" y="150">IOA6</text>
<text x="336.3" y="152.2">14</text>
<text x="298.8" y="159.2">30</text>
<text x="306.6" y="160.6">DA7</text>
<text x="306.6" y="157.1">DA6</text>
<text x="325.2" y="160.6">IOB0</text>
<text x="336.3" y="159.2">13</text>
<text x="298.8" y="166.3">25</text>
<text x="306.6" y="167.7">A8</text>
<text x="325.2" y="167.7">IOB2</text>
<text x="325.2" y="164.1">IOB1</text>
<text x="336.3" y="166.3">11</text>
<text x="336.3" y="162.8">12</text>
<text x="298.8" y="169.8">24</text>
<text x="306.6" y="171.2">A9</text>
<text x="325.2" y="171.2">IOB3</text>
<text x="336.3" y="169.8">10</text>
<text x="338" y="173.4">9</text>
<text x="298.8" y="176.9">29</text>
<text x="306.6" y="178.2">BC1</text>
<text x="325.2" y="178.2">IOB5</text>
<text x="325.2" y="174.7">IOB4</text>
<text x="338" y="176.9">8</text>
<text x="298.8" y="183.9">27</text>
<text x="298.8" y="180.4">28</text>
<text x="306.6" y="185.3">BDIR</text>
<text x="306.6" y="181.8">BC2</text>
<text x="325.2" y="185.3">IOB7</text>
<text x="325.2" y="181.8">IOB6</text>
<text x="338" y="183.9">6</text>
<text x="338" y="180.4">7</text>
<text x="315.7" y="187.5" transform="rotate(-90 315.7 187.5)">2</text>
<text x="317.1" y="186.1" transform="rotate(-90 317.1 186.1)">NC</text>
<text x="319.2" y="187.5" transform="rotate(-90 319.2 187.5)">1</text>
<text x="320.6" y="186.1" transform="rotate(-90 320.6 186.1)">GND</text>
<text x="322.8" y="187.5" transform="rotate(-90 322.8 187.5)">5</text>
<text x="324.1" y="186.1" transform="rotate(-90 324.1 186.1)">NC</text>
</g>
<g font-size="2.5" fill="#8d2323">
<text x="42.7" y="88.4">A15</text>
<text x="42.7" y="91.9">A14</text>
<text x="42.7" y="95.4">A13</text>
<text x="42.7" y="99">A12</text>
<text x="42.7" y="102.5">A11</text>
<text x="42.7" y="106">A10</text>
<text x="42.7" y="109.5">A9</text>
<text x="42.7" y="113.1">A8</text>
<text x="42.7" y="116.6">A7</text>
<text x="42.7" y="120.1">A6</text>
<text x="42.7" y="123.6">A5</text>
<text x="42.7" y="127.2">A4</text>
<text x="42.7" y="130.7">A3</text>
<text x="42.7" y="134.2">A2</text>
<text x="42.7" y="137.8">A1</text>
<text x="42.7" y="141.3">A0</text>
<text x="27.5" y="144.8">GND</text>
<text x="28" y="148.3">VCC</text>
<text x="42.7" y="144.8">GND</text>
<text x="42.7" y="148.3">VCC</text>
<text x="23.5" y="155.4">RESET2</text>
<text x="26.5" y="151.9">RFSH</text>
<text x="42.7" y="151.9">M1</text>
<text x="42.7" y="155.4">RESET</text>
<text x="26.8" y="158.9">CLK2</text>
<text x="42.7" y="158.9">CLK</text>
<text x="22.9" y="162.5">BUSACK</text>
<text x="26.7" y="166">HALT</text>
<text x="42.7" y="162.5">INT</text>
<text x="42.7" y="166">MREQ</text>
<text x="24.3" y="169.5">BUSRQ</text>
<text x="26.5" y="173">WAIT</text>
<text x="42.7" y="169.5">WR</text>
<text x="42.7" y="173">RD</text>
<text x="28.2" y="176.6">NMI</text>
<text x="42.7" y="176.6">IOREQ</text>
<text x="29.7" y="180.1">D8</text>
<text x="29.7" y="183.6">D9</text>
<text x="42.7" y="180.1">D0</text>
<text x="42.7" y="183.6">D1</text>
<text x="28.1" y="187.1">D10</text>
<text x="28.1" y="190.7">D11</text>
<text x="42.7" y="187.1">D2</text>
<text x="42.7" y="190.7">D3</text>
<text x="28.1" y="194.2">D12</text>
<text x="28.1" y="197.7">D13</text>
<text x="42.7" y="194.2">D4</text>
<text x="42.7" y="197.7">D5</text>
<text x="28.1" y="201.3">D14</text>
<text x="42.7" y="201.3">D6</text>
<text x="28.1" y="204.8">D15</text>
<text x="28.4" y="208.3">TX2</text>
<text x="42.7" y="204.8">D7</text>
<text x="42.7" y="208.3">TX</text>
<text x="26.4" y="215.4">USR5</text>
<text x="28.2" y="211.8">RX2</text>
<text x="42.7" y="211.8">RX</text>
<text x="42.7" y="215.4">USR1</text>
<text x="26.4" y="218.9">USR6</text>
<text x="42.7" y="218.9">USR2</text>
<text x="26.4" y="222.4">USR7</text>
<text x="26.4" y="226">USR8</text>
<text x="42.7" y="222.4">USR3</text>
<text x="42.7" y="226">USR4</text>
</g>
<g font-size="1.8">
<text x="111" y="119.4">VCC</text>
<text x="192.1" y="156.4">VCC</text>
</g>
<g font-size="1.8" fill="#00f">
<text x="213.4" y="175.2">RD A2 - (REG_RD)</text>
<text x="213.4" y="189.3">WR A0 (ADDR)</text>
<text x="15.7" y="197.2">D13</text>
<text x="15.7" y="200.7">D14</text>
<text x="213.4" y="203.4">WR A1 - (REG_WR)</text>
<text x="15.7" y="204.3">D15</text>
<text x="17.9" y="214.8">USR5</text>
<text x="53.6" y="214.8">USR1</text>
</g>
</svg>
